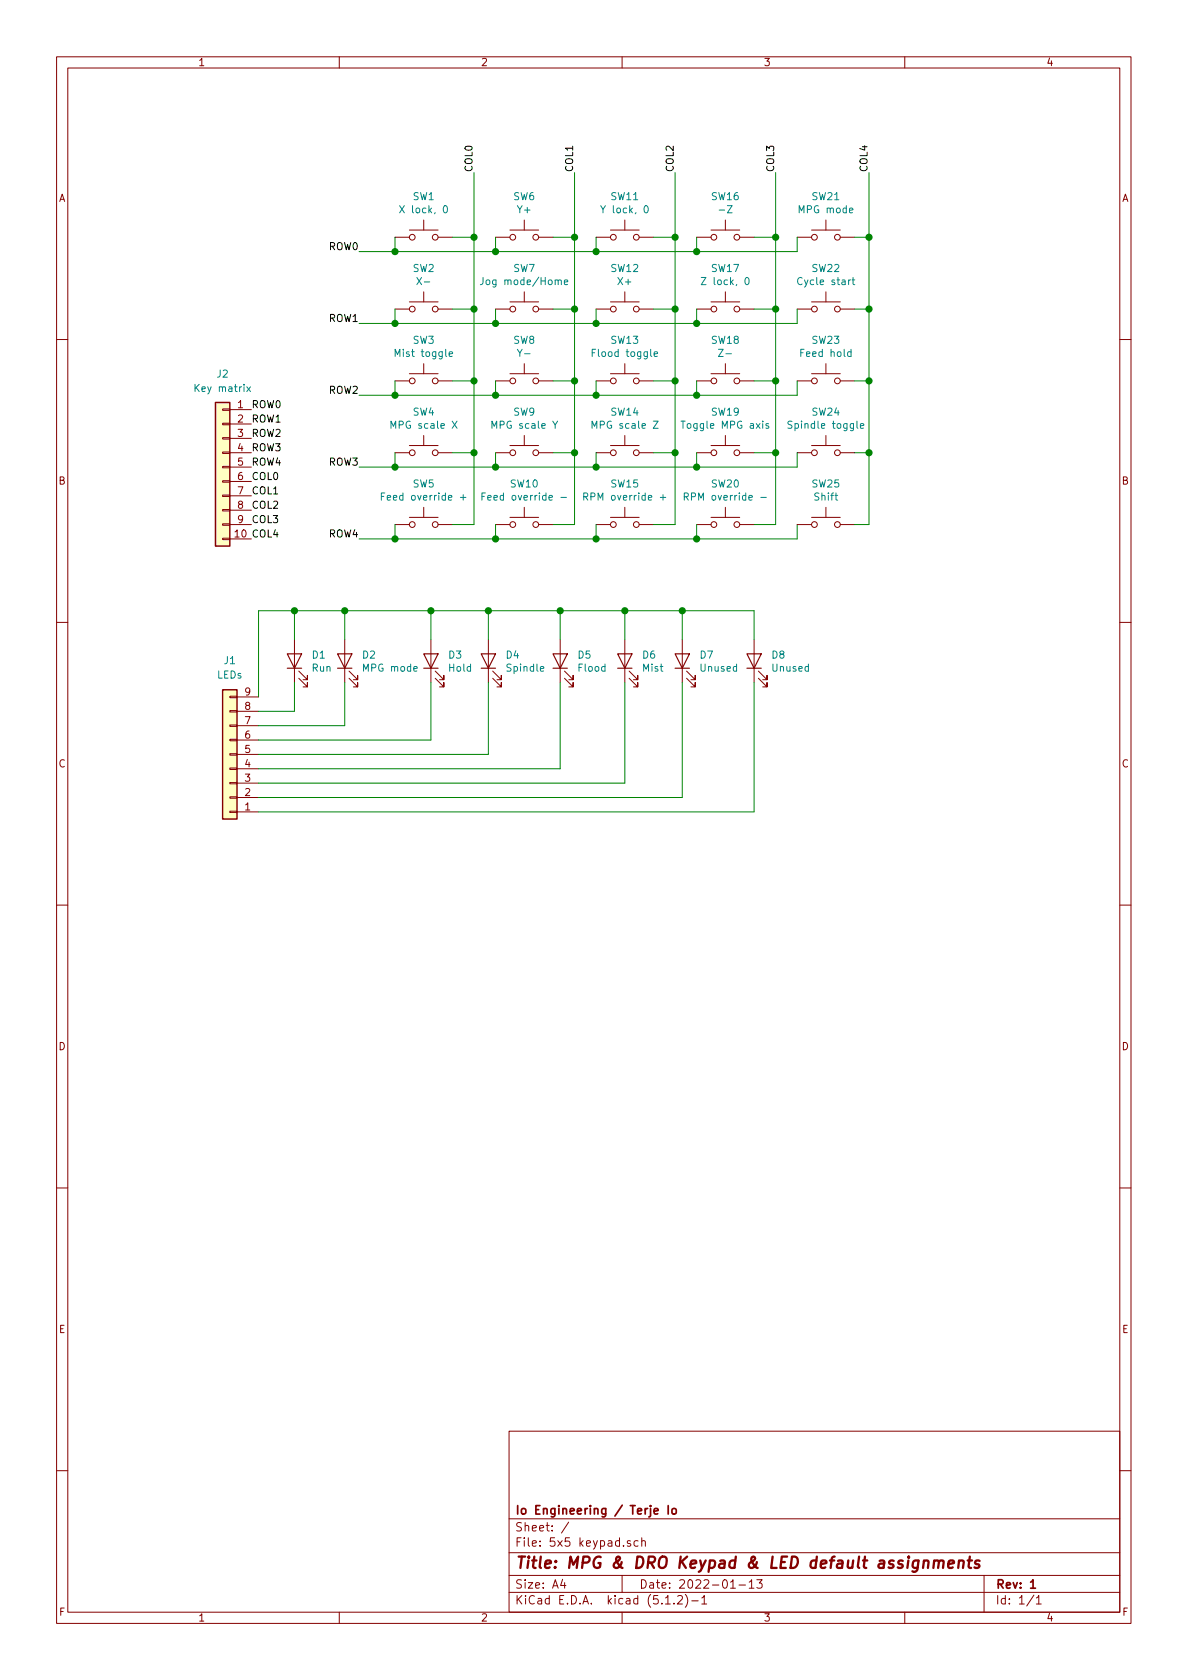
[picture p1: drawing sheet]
<svg xmlns="http://www.w3.org/2000/svg" width="210mm" height="297mm" viewBox="0 0 210 297" stroke-linecap="round" stroke-linejoin="round" font-family="sans-serif">
<g fill="none" stroke="#840000" stroke-width=".18">
<path d="M10 10h190v277h-190zM12 12h186v273.1h-186zM60 10v2M110 10v2M160 10v2M74.9 38.9v1.8M92.7 38.9v1.8M110.5 38.9v1.8M128.3 38.9v1.8M146 38.9v1.8M69.8 41.9h2.6M69.8 54.6h2.6"/>
<path d="M72.4 40.7h5.1M72.4 53.4h5.1M74.9 51.6v1.8M77.5 41.9h2.5M77.5 54.6h2.5M87.6 41.9h2.6M87.6 54.6h2.6M90.2 40.7h5M90.2 53.4h5M92.7 51.6v1.8M95.2 41.9h2.6M95.2 54.6h2.6"/>
<path d="M105.4 41.9h2.5M105.4 54.6h2.5M107.9 40.7h5.1M107.9 53.4h5.1M110.5 51.6v1.8M113 41.9h2.6M113 54.6h2.6M123.2 41.9h2.5M123.2 54.6h2.5M125.7 40.7h5.1M125.7 53.4h5.1M128.3 51.6v1.8"/>
<path d="M130.8 41.9h2.5M130.8 54.6h2.5M141 41.9h2.5M141 54.6h2.5M143.5 40.7h5.1M143.5 53.4h5.1M146 51.6v1.8M148.6 41.9h2.5M148.6 54.6h2.5M10 60h2M39.4 79.9h1.2v.3h-1.2zM39.4 77.4h1.2v.2h-1.2z"/>
<path d="M39.4 74.8h1.2v.3h-1.2zM39.4 72.3h1.2v.3h-1.2zM40.6 72.4h3.8M40.6 75h3.8M40.6 77.5h3.8M69.8 67.3h2.6M72.4 66.1h5.1M72.4 78.8h5.1M74.9 64.3v1.8M74.9 77v1.8M77.5 67.3h2.5M87.6 67.3h2.6"/>
<path d="M90.2 66.1h5M90.2 78.8h5M92.7 64.3v1.8M92.7 77v1.8M95.2 67.3h2.6M105.4 67.3h2.5M107.9 66.1h5.1M107.9 78.8h5.1M110.5 64.3v1.8M110.5 77v1.8M113 67.3h2.6M123.2 67.3h2.5"/>
<path d="M125.7 66.1h5.1M125.7 78.8h5.1M128.3 64.3v1.8M128.3 77v1.8M130.8 67.3h2.5M141 67.3h2.5M143.5 66.1h5.1M143.5 78.8h5.1M146 64.3v1.8M146 77v1.8M148.6 67.3h2.5M198 60h2"/>
<path d="M39.4 95.2h1.2v.2h-1.2zM39.4 92.6h1.2v.3h-1.2zM39.4 90.1h1.2v.2h-1.2zM39.4 87.5h1.2v.3h-1.2zM39.4 85h1.2v.3h-1.2zM39.4 82.5h1.2v.2h-1.2zM40.6 95.3h3.8M40.6 80h3.8M40.6 82.6h3.8M40.6 85.1h3.8M40.6 87.7h3.8M40.6 90.2h3.8"/>
<path d="M40.6 92.7h3.8M69.8 80h2.6M69.8 92.7h2.6M72.4 91.5h5.1M74.9 89.7v1.8M77.5 80h2.5M77.5 92.7h2.5M87.6 80h2.6M87.6 92.7h2.6M90.2 91.5h5M92.7 89.7v1.8M95.2 80h2.6"/>
<path d="M95.2 92.7h2.6M105.4 80h2.5M105.4 92.7h2.5M107.9 91.5h5.1M110.5 89.7v1.8M113 80h2.6M113 92.7h2.6M123.2 80h2.5M123.2 92.7h2.5M125.7 91.5h5.1M128.3 89.7v1.8M130.8 80h2.5"/>
<path d="M130.8 92.7h2.5M141 80h2.5M141 92.7h2.5M143.5 91.5h5.1M146 89.7v1.8M148.6 80h2.5M148.6 92.7h2.5M10 110h2M52.1 113.1v7.6M52.8 119.9l1.6 1.5v-.7v.7h-.8M52.8 118.7l1.6 1.5v-.8v.8h-.8M61 113.1v7.6"/>
<path d="M61.7 119.9l1.5 1.5v-.7v.7h-.7M61.7 118.7l1.5 1.5v-.8v.8h-.7M76.2 113.1v7.6M77 119.9l1.5 1.5v-.7v.7h-.8M77 118.7l1.5 1.5v-.8v.8h-.8M86.4 113.1v7.6M87.1 119.9l1.5 1.5v-.7v.7h-.7M87.1 118.7l1.5 1.5v-.8v.8h-.7M99.1 113.1v7.6M99.8 119.9l1.5 1.5v-.7v.7h-.7M99.8 118.7l1.5 1.5v-.8v.8h-.7M110.5 113.1v7.6"/>
<path d="M111.3 119.9l1.5 1.5v-.7v.7h-.8M111.3 118.7l1.5 1.5v-.8v.8h-.8M120.6 113.1v7.6M121.4 119.9l1.5 1.5v-.7v.7h-.7M121.4 118.7l1.5 1.5v-.8v.8h-.7M133.3 113.1v7.6M134.1 119.9l1.5 1.5v-.7v.7h-.7M134.1 118.7l1.5 1.5v-.8v.8h-.7M198 110h2M40.6 123.1h1.3v.3h-1.3zM40.6 125.6h1.3v.3h-1.3zM40.6 128.2h1.3v.2h-1.3z"/>
<path d="M40.6 130.7h1.3v.3h-1.3zM40.6 133.3h1.3v.2h-1.3zM40.6 135.8h1.3v.3h-1.3zM40.6 138.3h1.3v.3h-1.3zM41.9 138.5h3.8M41.9 135.9h3.8M41.9 133.4h3.8M41.9 130.8h3.8M41.9 128.3h3.8M41.9 125.8h3.8M41.9 123.2h3.8M40.6 140.9h1.3v.2h-1.3z"/>
<path d="M40.6 143.4h1.3v.3h-1.3zM41.9 143.5h3.8M41.9 141h3.8M10 160h2M198 160h2M10 210h2M198 210h2M90 253h108v32.1h-108zM10 260h2M90 278.5h108M90 274.5h108M90 268.5h108"/>
<path d="M99.5 279.2l-.4 1.1h1M99.8 279.8v1M100.6 269.1l-1.3 2M110 278.5v3M111.5 272.5l-.4-.1-.2 .2 .1 .2 .5 .2v.3h-.6M112.8 272.5l-.4-.1-.3 .3 .1 .6 .2 .1 .4-.1M113.5 272.5l.2-.1 .3 .1 .1 .9M113.5 271.9v1.5M132.5 279.7l.4-.4v1.5M133.8 279.3h1l-.5 .6 .4 .1v.7l-.2 .1-.7-.1M174 278.5v6.6M198 260h2"/>
<path d="M60 285.1v1.9M90 281.5h108M110 285.1v1.9M117.7 283.6h.8M119.2 283.5v.1M119.8 282.3l.2-.2h.4l.2 .2 .1 .2-.1 .2-.8 .9h.9M121.2 281.9a1.71 1.71 0 0 1 0 2.3M122.3 283h1.2M124.1 282.5l.4-.4v1.5M124.1 283.6h.9M129.2 280.8h.8M130.7 280.2h1.1"/>
<path d="M132.5 280.8h.8M160 285.1v1.9M182.8 282l-1.2 2M183.3 282.5l.4-.4v1.5M183.3 283.6h.8"/>
<circle cx="72.9" cy="41.9" r=".51"/>
<circle cx="72.9" cy="54.6" r=".51"/>
<circle cx="77" cy="41.9" r=".51"/>
<circle cx="77" cy="54.6" r=".51"/>
<circle cx="90.7" cy="41.9" r=".51"/>
<circle cx="90.7" cy="54.6" r=".51"/>
<circle cx="94.7" cy="41.9" r=".51"/>
<circle cx="94.7" cy="54.6" r=".51"/>
<circle cx="108.5" cy="41.9" r=".51"/>
<circle cx="108.5" cy="54.6" r=".51"/>
<circle cx="112.5" cy="41.9" r=".51"/>
<circle cx="112.5" cy="54.6" r=".51"/>
<circle cx="126.2" cy="41.9" r=".51"/>
<circle cx="126.2" cy="54.6" r=".51"/>
<circle cx="130.3" cy="41.9" r=".51"/>
<circle cx="130.3" cy="54.6" r=".51"/>
<circle cx="144" cy="41.9" r=".51"/>
<circle cx="144" cy="54.6" r=".51"/>
<circle cx="148.1" cy="41.9" r=".51"/>
<circle cx="148.1" cy="54.6" r=".51"/>
<circle cx="72.9" cy="67.3" r=".51"/>
<circle cx="77" cy="67.3" r=".51"/>
<circle cx="90.7" cy="67.3" r=".51"/>
<circle cx="94.7" cy="67.3" r=".51"/>
<circle cx="108.5" cy="67.3" r=".51"/>
<circle cx="112.5" cy="67.3" r=".51"/>
<circle cx="126.2" cy="67.3" r=".51"/>
<circle cx="130.3" cy="67.3" r=".51"/>
<circle cx="144" cy="67.3" r=".51"/>
<circle cx="148.1" cy="67.3" r=".51"/>
<circle cx="72.9" cy="80" r=".51"/>
<circle cx="72.9" cy="92.7" r=".51"/>
<circle cx="77" cy="80" r=".51"/>
<circle cx="77" cy="92.7" r=".51"/>
<circle cx="90.7" cy="92.7" r=".51"/>
<circle cx="90.7" cy="80" r=".51"/>
<circle cx="94.7" cy="80" r=".51"/>
<circle cx="94.7" cy="92.7" r=".51"/>
<circle cx="108.5" cy="80" r=".51"/>
<circle cx="108.5" cy="92.7" r=".51"/>
<circle cx="112.5" cy="80" r=".51"/>
<circle cx="112.5" cy="92.7" r=".51"/>
<circle cx="126.2" cy="80" r=".51"/>
<circle cx="126.2" cy="92.7" r=".51"/>
<circle cx="130.3" cy="92.7" r=".51"/>
<circle cx="130.3" cy="80" r=".51"/>
<circle cx="144" cy="80" r=".51"/>
<circle cx="144" cy="92.7" r=".51"/>
<circle cx="148.1" cy="80" r=".51"/>
<circle cx="148.1" cy="92.7" r=".51"/>
</g>
<path d="M115.7 267.2l.7-.1-.1-.3-.4-.1-.2 .2v.7h.6M118.2 266.2v1.5M118.9 266.8l.2-.1 .4 .1v.8l-.2 .1-.4-.1zM182.2 279.7l.5-.4v1.5M182.2 280.8h.9" fill="none" stroke="#840000" stroke-width=".3"/>
<path d="M163.4 276.1a.5 .5 0 0 1 .8 .1l-.1 1M165.2 276.1a.52 .52 0 0 1 .8 .1l-.1 1M165.2 275.9l-.2 1.3M166 276.2l.3-.3 .5 .1v1.2M167.7 276.6l1-.2-.1-.4-.5-.1-.4 .3v.9l.2 .1 .6-.1M169.6 276.1a.52 .52 0 0 1 .8 .1l-.1 1M169.6 275.9l-.2 1.3M171.1 275.9h.8M171.5 275.2l-.2 1.7v.2l.4 .1M173.2 276l-.5-.1-.2 .1-.1 .3 .3 .3 .4 .1 .1 .2-.1 .2-.2 .1-.6-.1" fill="none" stroke="#840000" stroke-width=".41"/>
<g fill="#ffffc2" stroke="#ffffc2" stroke-width=".18">
<path d="M39.4 122h2.5v22.8h-2.5z"/>
<path d="M38.1 71.2h2.5v25.4h-2.5z"/>
</g>
<path d="M38.1 71.2h2.5v25.4h-2.5zM39.4 122h2.5v22.8h-2.5z" fill="none" stroke="#840000" stroke-width=".25"/>
<g fill="none" stroke="#008484" stroke-width=".18">
<path d="M70.7 36.4l.8 1.2M71.5 36.4l-.8 1.2M78.5 36.5l.2-.1a.67 .67 0 0 1 .4 .6 .67 .67 0 0 1-.4 .6l-.3-.5zM106.2 36.4l.4 .6 .5-.6M114 36.5l.2-.1a.67 .67 0 0 1 .4 .6 .67 .67 0 0 1-.4 .6l-.3-.2v-.3zM85.4 49.1v.9l-.2 .3h-.3M99.8 49.9l.6-.1v-.3h-.4l-.2 .2 .1 .6h.5M124 49.1h.8l-.8 1.2h.8M131.9 49.2l.1-.1a.67 .67 0 0 1 .5 .6 .67 .67 0 0 1-.5 .6l-.3-.5zM150.7 49.5h.5M150.9 49.1v1.1l.3 .1M43.6 68.4l.7 .8"/>
<path d="M44.3 68.4l-.7 .8M79.4 62.6l.6-.1v-.3h-.4l-.2 .2 .1 .6h.5M80 74.5l.8 1.2M80.8 74.5l-.8 1.2M97.7 74.5l.5 .6 .4-.6M104.7 75.7v-1.2l.4 .9 .4-.9v1.2M115.5 74.5h.9l-.9 1.2h.9M115.7 62.6l.6-.1-.1-.3h-.4l-.1 .2v.6h.5M120.4 74.5h.8M135.9 74.9h-.3l-.2 .2 .1 .1 .4 .2v.3h-.5M140.1 74.5h-.5l-.2 .1-.1 .2 .1 .2 .5 .2 .2 .3-.3 .2h-.5M150.5 62.2h-.4l-.2 .2 .1 .6h.5"/>
<path d="M150.5 61.8v1.2M151.5 74.5v1.1l.2 .1M152.1 75.3l.7-.1-.1-.3h-.4l-.2 .2 .1 .6h.5M67.4 87.8h.5M68 87.2h-.6v1.2M81.4 87.9h1M81.9 87.5v.9M85.2 87.8h.4M85.8 87.2h-.6v1.2M99.2 87.9h1M103.2 87.8h.6l.1-.5-.2-.1h-.5v1.2M103.5 87.8l.4 .6"/>
<path d="M116.8 87.9h.9M117.2 87.5v.9M121 87.8h.6l.1-.5-.2-.1h-.5v1.2M121.3 87.8l.4 .6M134.5 87.9h1M95.6 118.2l.6-.1-.1-.2-.4-.1-.1 .2v.6h.5"/>
</g>
<g fill="none" stroke="#840000" stroke-width=".2">
<path d="M50.8 115.6h2.5l-1.2 2.5zM50.8 118.1h2.5M59.7 115.6h2.5l-1.2 2.5zM59.7 118.1h2.5M74.9 115.6h2.6l-1.3 2.5zM74.9 118.1h2.6M85.1 115.6h2.5l-1.2 2.5zM85.1 118.1h2.5M97.8 115.6h2.5l-1.2 2.5zM97.8 118.1h2.5M109.2 115.6h2.6l-1.3 2.5zM109.2 118.1h2.6"/>
<path d="M119.4 115.6h2.5l-1.3 2.5zM119.4 118.1h2.5M132.1 115.6h2.5l-1.3 2.5zM132.1 118.1h2.5"/>
</g>
<g fill="none" stroke="#008400" stroke-width=".18">
<path d="M83.8 30.5v62.2h-3.8M101.6 30.5v62.2h-3.8M119.4 30.5v62.2h-3.8M137.2 30.5v62.2h-3.9M153.7 30.5v62.2h-2.6M69.8 41.9v2.6M69.8 54.6v2.6M80 41.9h3.8M80 54.6h3.8M87.6 41.9v2.6M87.6 54.6v2.6M97.8 41.9h3.8"/>
<path d="M97.8 54.6h3.8M105.4 41.9v2.6M105.4 54.6v2.6M115.6 41.9h3.8M115.6 54.6h3.8M123.2 41.9v2.6M123.2 54.6v2.6M133.3 41.9h3.9M133.3 54.6h3.9M141 41.9v2.6h-77.5M141 54.6v2.6h-77.5M151.1 41.9h2.6"/>
<path d="M151.1 54.6h2.6M69.8 67.3v2.6M80 67.3h3.8M87.6 67.3v2.6M97.8 67.3h3.8M105.4 67.3v2.6M115.6 67.3h3.8M123.2 67.3v2.6M133.3 67.3h3.9M141 67.3v2.6h-77.5M151.1 67.3h2.6M69.8 80v2.6"/>
<path d="M69.8 92.7v2.6M80 80h3.8M87.6 80v2.6M87.6 92.7v2.6M97.8 80h3.8M105.4 80v2.6M105.4 92.7v2.6M115.6 80h3.8M123.2 80v2.6M123.2 92.7v2.6M133.3 80h3.9M141 80v2.6h-77.5"/>
<path d="M141 92.7v2.6h-77.5M151.1 80h2.6M52.1 108v5.1M61 108v5.1M76.2 108v5.1M86.4 108v5.1M99.1 108v5.1M110.5 108v5.1M120.6 108v5.1M133.3 113.1v-5.1h-87.6v15.2M52.1 120.7v5.1h-6.4M61 120.7v7.6h-15.3"/>
<path d="M76.2 120.7v10.1h-30.5M86.4 120.7v12.7h-40.7M99.1 120.7v15.2h-53.4M110.5 120.7v17.8h-64.8M120.6 120.7v20.3h-74.9M133.3 120.7v22.8h-87.6"/>
</g>
<g fill="#008400" stroke="#008400" stroke-width=".25">
<circle cx="52.1" cy="108" r=".51"/>
<circle cx="153.7" cy="41.9" r=".51"/>
<circle cx="153.7" cy="54.6" r=".51"/>
<circle cx="153.7" cy="67.3" r=".51"/>
<circle cx="153.7" cy="80" r=".51"/>
<circle cx="123.2" cy="44.5" r=".51"/>
<circle cx="123.2" cy="57.2" r=".51"/>
<circle cx="123.2" cy="69.9" r=".51"/>
<circle cx="123.2" cy="82.6" r=".51"/>
<circle cx="105.4" cy="69.9" r=".51"/>
<circle cx="105.4" cy="95.3" r=".51"/>
<circle cx="105.4" cy="57.2" r=".51"/>
<circle cx="105.4" cy="44.5" r=".51"/>
<circle cx="87.6" cy="57.2" r=".51"/>
<circle cx="87.6" cy="44.5" r=".51"/>
<circle cx="87.6" cy="69.9" r=".51"/>
<circle cx="105.4" cy="82.6" r=".51"/>
<circle cx="87.6" cy="82.6" r=".51"/>
<circle cx="87.6" cy="95.3" r=".51"/>
<circle cx="83.8" cy="41.9" r=".51"/>
<circle cx="83.8" cy="54.6" r=".51"/>
<circle cx="83.8" cy="67.3" r=".51"/>
<circle cx="83.8" cy="80" r=".51"/>
<circle cx="69.9" cy="82.6" r=".51"/>
<circle cx="69.9" cy="95.3" r=".51"/>
<circle cx="69.9" cy="69.9" r=".51"/>
<circle cx="69.9" cy="57.2" r=".51"/>
<circle cx="69.9" cy="44.5" r=".51"/>
<circle cx="123.2" cy="95.3" r=".51"/>
<circle cx="101.6" cy="41.9" r=".51"/>
<circle cx="101.6" cy="54.6" r=".51"/>
<circle cx="101.6" cy="67.3" r=".51"/>
<circle cx="101.6" cy="80" r=".51"/>
<circle cx="119.4" cy="41.9" r=".51"/>
<circle cx="119.4" cy="54.6" r=".51"/>
<circle cx="119.4" cy="67.3" r=".51"/>
<circle cx="119.4" cy="80" r=".51"/>
<circle cx="137.2" cy="41.9" r=".51"/>
<circle cx="137.2" cy="54.6" r=".51"/>
<circle cx="137.2" cy="67.3" r=".51"/>
<circle cx="137.2" cy="80" r=".51"/>
<circle cx="61" cy="108" r=".51"/>
<circle cx="76.2" cy="108" r=".51"/>
<circle cx="86.4" cy="108" r=".51"/>
<circle cx="99.1" cy="108" r=".51"/>
<circle cx="110.5" cy="108" r=".51"/>
<circle cx="120.7" cy="108" r=".51"/>
</g>
<text font-size="2.8" fill="#840000" x="91" y="277.3">Title: MPG &amp; DRO Keypad &amp; LED default assignments</text>
<g font-size="2.1" fill="#840000">
<text x="91" y="267.8">Io Engineering / Terje Io</text>
<text x="91" y="273.5">File: 5x5 keypad.sch</text>
<text x="91" y="270.8">Sheet: /</text>
<text x="91" y="280.9">Size: A4</text>
<text x="113" y="280.9">Date: 2022-01-13</text>
<text x="176" y="280.9">Rev: 1</text>
<text x="91" y="283.7">KiCad E.D.A. kicad (5.1.2)-1</text>
<text x="176" y="283.7">Id: 1/1</text>
</g>
<g font-size="1.8" fill="#840000">
<text x="35" y="11.7">1</text>
<text x="85" y="11.7">2</text>
<text x="135" y="11.7">3</text>
<text x="185" y="11.7">4</text>
<text x="10.4" y="35.7">A</text>
<text x="198.4" y="35.7">A</text>
<text x="42.1" y="72.2">1</text>
<text x="42.1" y="74.7">2</text>
<text x="42.1" y="77.3">3</text>
<text x="42.1" y="79.8">4</text>
<text x="42.1" y="82.3">5</text>
<text x="10.4" y="85.7">B</text>
<text x="42.1" y="84.9">6</text>
<text x="42.1" y="87.4">7</text>
<text x="42.1" y="90">8</text>
<text x="198.4" y="85.7">B</text>
<text x="42.1" y="92.5">9</text>
<text x="43.3" y="125.5">8</text>
<text x="43.3" y="123">9</text>
<text x="43.3" y="130.6">6</text>
<text x="43.3" y="128.1">7</text>
<text x="10.4" y="135.7">C</text>
<text x="43.3" y="135.7">4</text>
<text x="43.3" y="133.1">5</text>
<text x="198.4" y="135.7">C</text>
<text x="43.3" y="143.3">1</text>
<text x="43.3" y="140.8">2</text>
<text x="43.3" y="138.2">3</text>
<text x="10.4" y="185.7">D</text>
<text x="198.4" y="185.7">D</text>
<text x="10.4" y="235.7">E</text>
<text x="198.4" y="235.7">E</text>
<text x="10.5" y="285.7">F</text>
<text x="35" y="286.7">1</text>
<text x="85" y="286.7">2</text>
<text x="135" y="286.7">3</text>
<text x="185" y="286.7">4</text>
<text x="198.5" y="285.7">F</text>
</g>
<g font-size="1.8" fill="#008484">
<text x="73" y="35.4">SW1</text>
<text x="90.8" y="35.4">SW6</text>
<text x="108.1" y="35.4">SW11</text>
<text x="125.9" y="35.4">SW16</text>
<text x="143.6" y="35.4">SW21</text>
<text x="71.3" y="37.7">X lock, 0</text>
<text x="91.6" y="37.7">Y+</text>
<text x="106.9" y="37.7">Y lock, 0</text>
<text x="127.4" y="37.7">-Z</text>
<text x="141.4" y="37.7">MPG mode</text>
<text x="73" y="48.1">SW2</text>
<text x="74" y="50.4">X-</text>
<text x="85.8" y="50.4">Jog mode/Home</text>
<text x="90.8" y="48.1">SW7</text>
<text x="108.1" y="48.1">SW12</text>
<text x="109.4" y="50.4">X+</text>
<text x="124.7" y="50.4">Z lock, 0</text>
<text x="125.9" y="48.1">SW17</text>
<text x="141.5" y="50.4">Cycle start</text>
<text x="143.6" y="48.1">SW22</text>
<text x="70.3" y="63.1">Mist toggle</text>
<text x="73" y="60.8">SW3</text>
<text x="90.8" y="60.8">SW8</text>
<text x="91.8" y="63.1">Y-</text>
<text x="105.2" y="63.1">Flood toggle</text>
<text x="108.1" y="60.8">SW13</text>
<text x="125.9" y="60.8">SW18</text>
<text x="127.4" y="63.1">Z-</text>
<text x="141.9" y="63.1">Feed hold</text>
<text x="143.6" y="60.8">SW23</text>
<text x="34.8" y="69.3">Key matrix</text>
<text x="38.4" y="66.8">J2</text>
<text x="69.6" y="75.8">MPG scale X</text>
<text x="73" y="73.5">SW4</text>
<text x="87.4" y="75.8">MPG scale Y</text>
<text x="90.8" y="73.5">SW9</text>
<text x="105.2" y="75.8">MPG scale Z</text>
<text x="108.1" y="73.5">SW14</text>
<text x="121.2" y="75.8">Toggle MPG axis</text>
<text x="125.9" y="73.5">SW19</text>
<text x="140" y="75.8">Spindle toggle</text>
<text x="143.6" y="73.5">SW24</text>
<text x="68.4" y="88.5">Feed override +</text>
<text x="73" y="86.2">SW5</text>
<text x="86.4" y="88.5">Feed override -</text>
<text x="90.3" y="86.2">SW10</text>
<text x="104" y="88.5">RPM override +</text>
<text x="108.1" y="86.2">SW15</text>
<text x="122" y="88.5">RPM override -</text>
<text x="125.9" y="86.2">SW20</text>
<text x="143.6" y="86.2">SW25</text>
<text x="144.1" y="88.5">Shift</text>
<text x="38.4" y="120">LEDs</text>
<text x="39.7" y="117.4">J1</text>
<text x="55.2" y="118.8">Run</text>
<text x="55.2" y="116.4">D1</text>
<text x="64.1" y="116.4">D2</text>
<text x="64.4" y="118.8">MPG mode</text>
<text x="79.4" y="116.4">D3</text>
<text x="79.4" y="118.8">Hold</text>
<text x="89.5" y="116.4">D4</text>
<text x="89.7" y="118.8">Spindle</text>
<text x="102.2" y="116.4">D5</text>
<text x="102.3" y="118.8">Flood</text>
<text x="113.7" y="116.4">D6</text>
<text x="113.7" y="118.8">Mist</text>
<text x="123.8" y="116.4">D7</text>
<text x="123.9" y="118.8">Unused</text>
<text x="136.5" y="116.4">D8</text>
<text x="136.6" y="118.8">Unused</text>
</g>
<g font-size="1.8">
<text x="83.6" y="30.5" transform="rotate(-90 83.6 30.5)">COL0</text>
<text x="101.3" y="30.5" transform="rotate(-90 101.3 30.5)">COL1</text>
<text x="119.1" y="30.5" transform="rotate(-90 119.1 30.5)">COL2</text>
<text x="136.9" y="30.5" transform="rotate(-90 136.9 30.5)">COL3</text>
<text x="153.4" y="30.5" transform="rotate(-90 153.4 30.5)">COL4</text>
<text x="58.2" y="44.2">ROW0</text>
<text x="58.2" y="56.9">ROW1</text>
<text x="58.2" y="69.6">ROW2</text>
<text x="44.4" y="72.2">ROW0</text>
<text x="44.4" y="74.7">ROW1</text>
<text x="44.4" y="77.3">ROW2</text>
<text x="44.4" y="79.8">ROW3</text>
<text x="44.4" y="82.3">ROW4</text>
<text x="58.2" y="82.3">ROW3</text>
<text x="44.4" y="84.9">COL0</text>
<text x="44.4" y="87.4">COL1</text>
<text x="44.4" y="90">COL2</text>
<text x="41.6" y="95">10 COL4</text>
<text x="44.4" y="92.5">COL3</text>
<text x="58.2" y="95">ROW4</text>
</g>
</svg>
